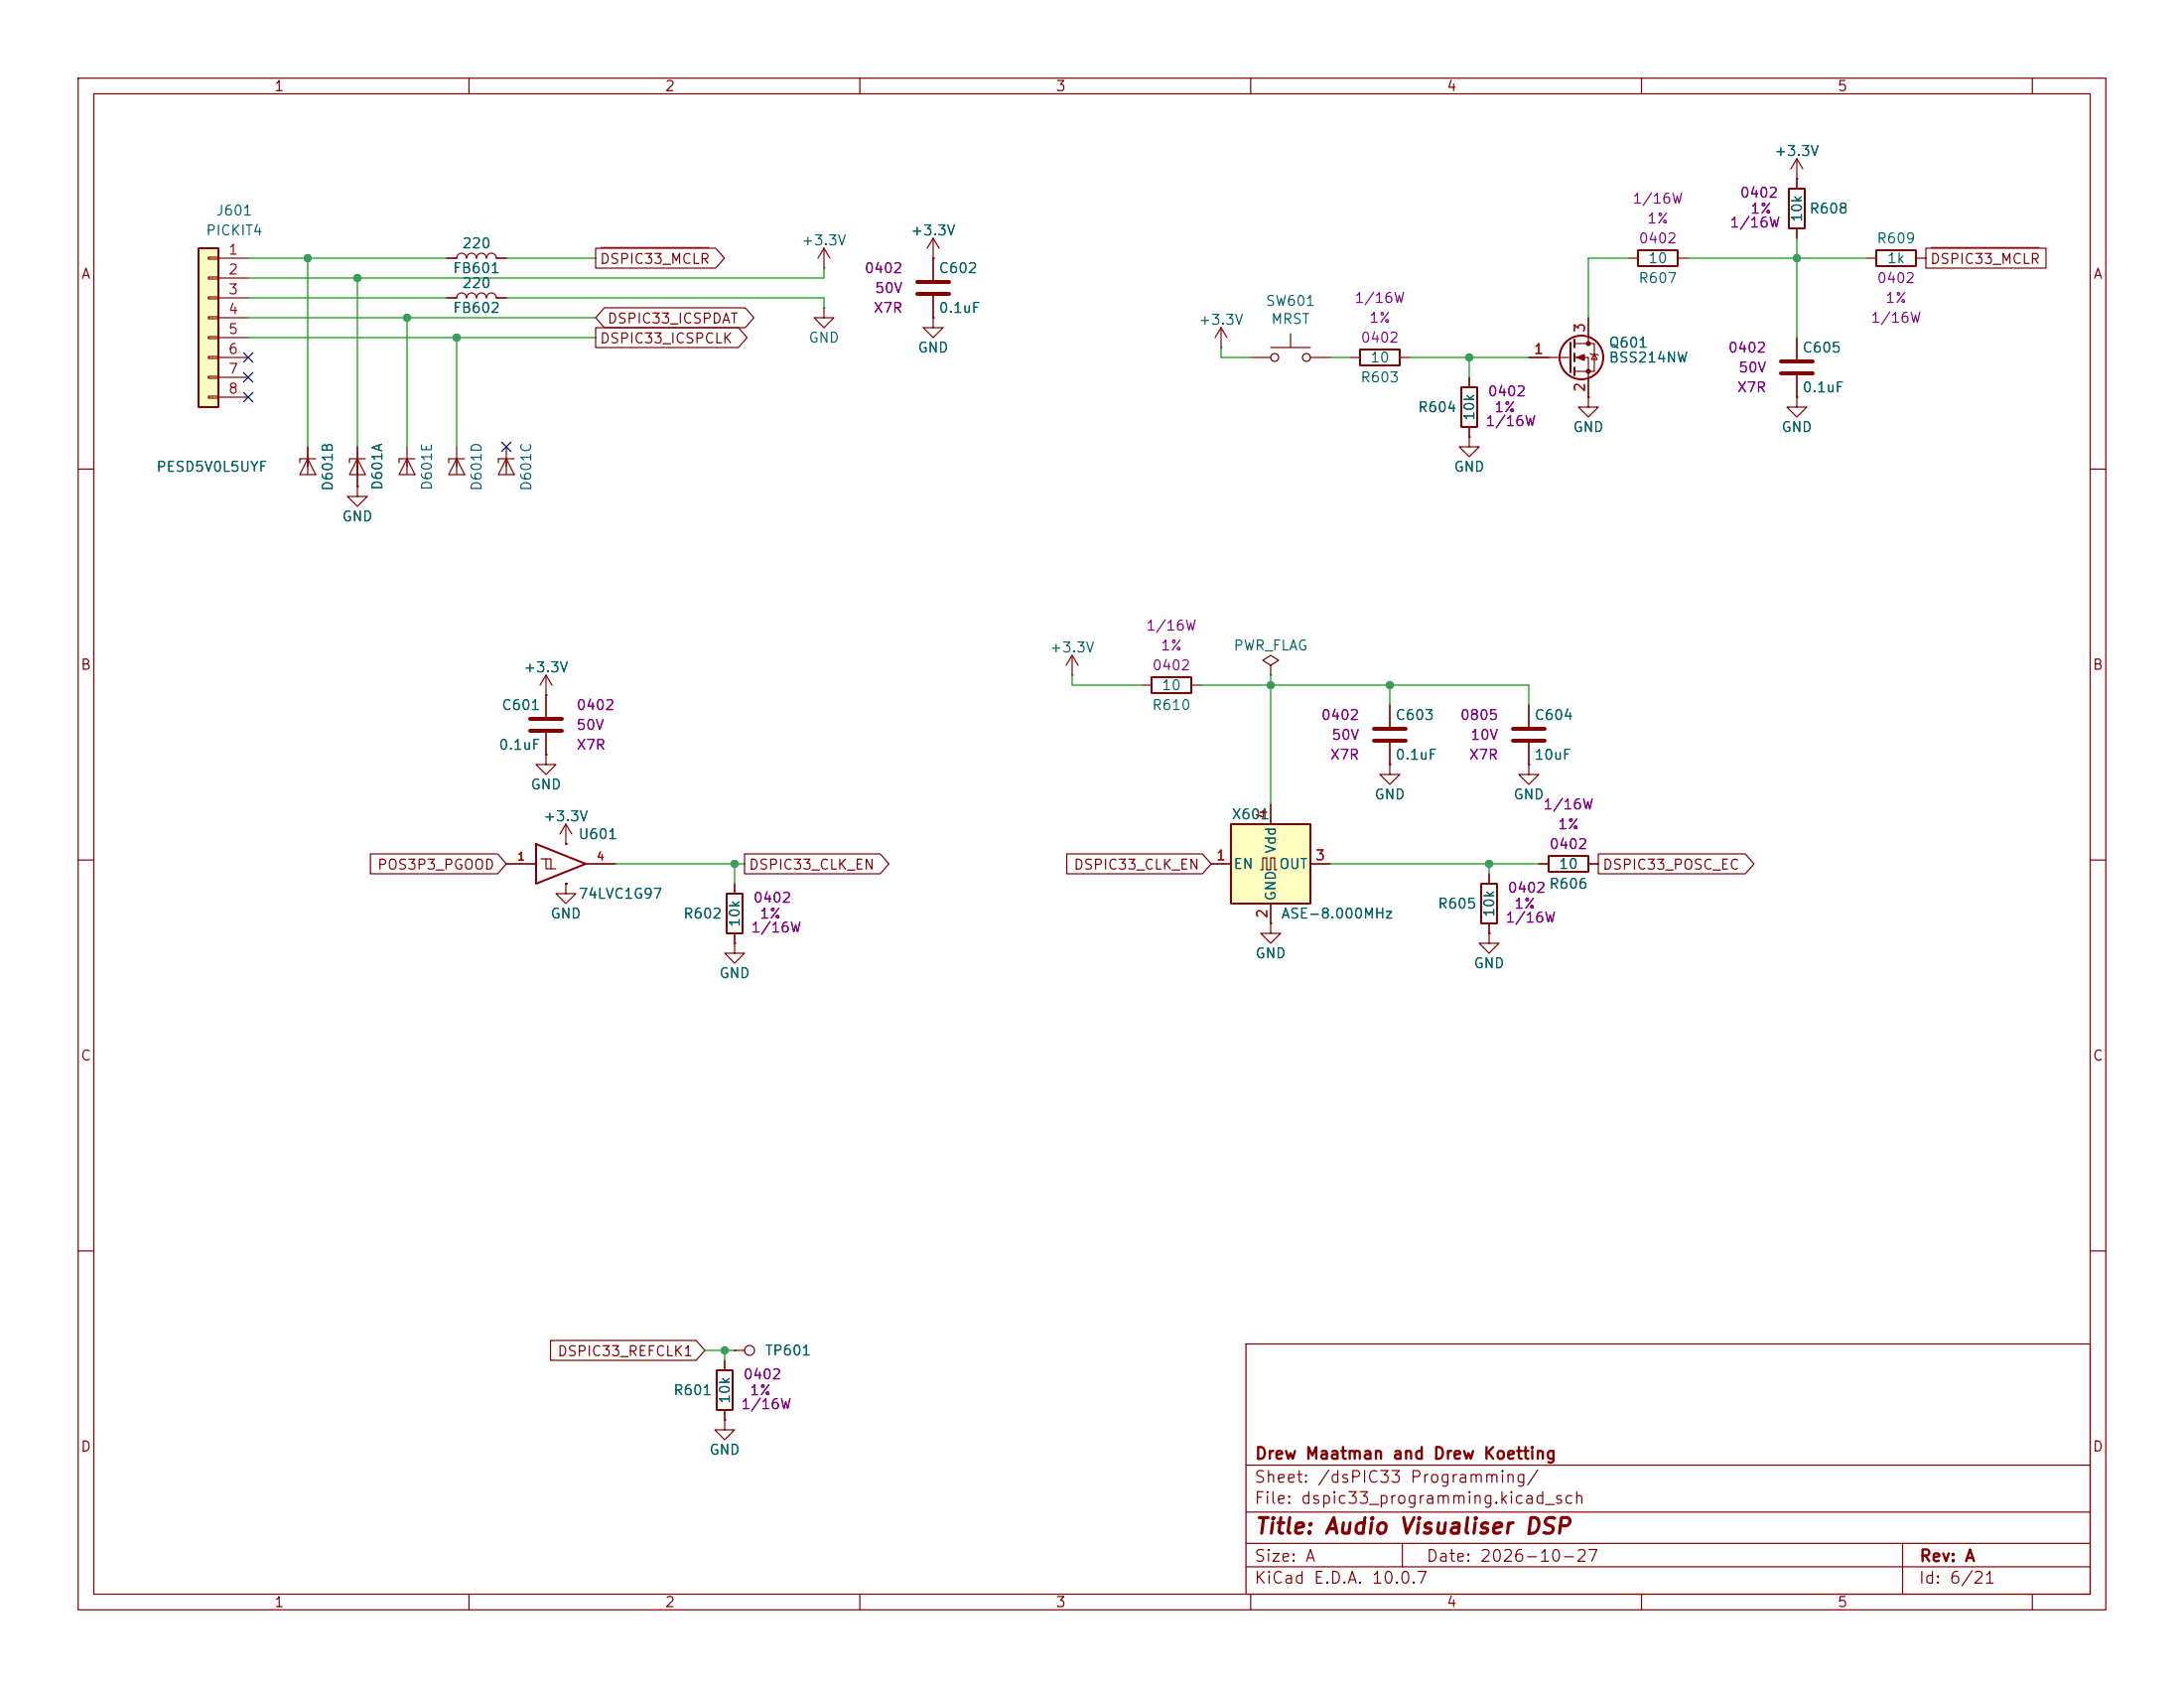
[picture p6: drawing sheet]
<svg xmlns="http://www.w3.org/2000/svg" width="279mm" height="216mm" viewBox="0 0 279 216" stroke-linecap="round" stroke-linejoin="round" font-family="sans-serif">
<g fill="none" stroke="#840000" stroke-width=".15">
<path d="M10 10h259.4v195.9h-259.4zM12 12h255.4v191.9h-255.4zM60 10v2M110 10v2M160 10v2M210 10v2M260 10v2M57.1 33h1.3a.64 .64 0 0 1 .7-.6 .64 .64 0 0 1 .6 .6 .64 .64 0 0 1 .6-.6 .64 .64 0 0 1 .7 .6 .64 .64 0 0 1 .6-.6 .64 .64 0 0 1 .6 .6 .64 .64 0 0 1 .7-.6 .64 .64 0 0 1 .6 .6h1.3M208.3 33h1.2M214.6 33h1.3M229.9 22.9v1.2M229.9 29.2v1.3"/>
<path d="M238.8 33h1.2M245.1 33h1.3M45.7 58.7l1 2h-2zM45.7 57.2v5M46.7 58.7h-2v.5M64.8 58.7l1 2h-2zM64.8 57.2v3.5M65.8 58.7h-2v.5M229.9 50.8v1.3h1.2l-1.2 1.2-1.3-1.2h1.3M229.9 50.8h.1M10 60h2M267.4 60h2"/>
<path d="M177.8 97.8v1.3h1.3l-1.3 1.2-1.3-1.2h1.3M177.8 97.8h.1M177.8 90.2v2.8M177.8 95v2.8M195.6 97.8v1.3h1.2l-1.2 1.2-1.3-1.2h1.3M195.6 97.8h.1M195.6 90.2v2.8M195.6 95v2.8M10 110h2M162.6 118.1v1.3h1.2l-1.2 1.3-1.3-1.3h1.3M162.6 118.1h.1M190.5 119.4v1.3h1.3l-1.3 1.2-1.3-1.2h1.3"/>
<path d="M190.5 119.4h.1M190.5 111.8v1.2M190.5 118.1v1.3M196.8 110.5h1.3M203.2 110.5h1.3M267.4 110h2M10 160h2M94 172.7h.1M94 172.7h1.2M159.4 171.9h108v32h-108zM267.4 160h2M159.4 197.4h108"/>
<path d="M159.4 193.4h108M159.4 187.4h108M179.4 197.4v3M243.4 197.4v6.5M60 203.9v2M110 203.9v2M159.4 200.4h108M160 203.9v2M210 203.9v2M260 203.9v2"/>
<circle cx="95.9" cy="172.7" r=".63"/>
</g>
<path d="M175.8 93.2h4M175.8 94.7h4M193.5 93.2h4.1M193.5 94.7h4.1" fill="none" stroke="#840000" stroke-width=".51"/>
<path d="M209.5 32h5.1v2h-5.1zM228.9 24.1h2v5.1h-2zM240 32h5.1v2h-5.1zM189.5 113h2v5.1h-2zM198.1 109.5h5.1v2h-5.1z" fill="none" stroke="#840000" stroke-width=".25"/>
<path d="M157.5 105.4h10.1v10.2h-10.1z" fill="#ffffc2"/>
<path d="M147.3 86.6h5.1v2h-5.1zM68.6 108l6.3 2.5-6.3 2.5zM157.5 105.4h10.1v10.2h-10.1zM91.7 175.3h2v5h-2z" fill="none" stroke="#840000" stroke-width=".25"/>
<g fill="none" stroke="#840000" stroke-width=".15">
<path d="M57.1 38.1h1.3a.64 .64 0 0 1 .7-.6 .64 .64 0 0 1 .6 .6 .64 .64 0 0 1 .6-.6 .64 .64 0 0 1 .7 .6 .64 .64 0 0 1 .6-.6 .64 .64 0 0 1 .6 .6 .64 .64 0 0 1 .7-.6 .64 .64 0 0 1 .6 .6h1.3M229.9 22.9h.1M229.9 20.3l-.8 1.3M229.9 20.3l.7 1.3M229.9 20.3v2.6M39.4 58.7l1 2h-2zM39.4 57.2v3.5M40.4 58.7h-2v.5M45.7 62.2v1.3h-1.3l1.3 1.3 1.3-1.3h-1.3M45.7 62.2h.1M137.2 86.4h.1M137.2 83.8l-.8 1.3"/>
<path d="M137.2 83.8l.7 1.3M137.2 83.8v2.6M146 87.6h1.3M152.4 87.6h1.3M162.6 85.1l1-.6-1-.7-1.1 .7 1.1 .6v1.3M162.6 86.4h.1M64.8 110.5h3.8M69.2 109.9h.6v1.2h1.3M69.8 109.9h.7v1.2M72.4 113h.1M72.4 108h.1M74.9 110.5h3.8"/>
<path d="M154.9 110.5h2.6M161.3 111.3h.2v-1.6h.6v1.6h.5v-1.6h.5v1.6h.2M162.6 102.9v2.5M162.6 115.6v2.5M167.6 110.5h2.6M92.7 174v1.3M92.7 181.6v1.3h1.3l-1.3 1.3-1.3-1.3h1.3M92.7 181.6h.1M92.7 180.3v1.3"/>
</g>
<path d="M25.4 31.8h2.5v20.3h-2.5z" fill="#ffffc2"/>
<g fill="none" stroke="#840000" stroke-width=".25">
<path d="M25.4 31.8h2.5v20.3h-2.5zM174 44.7h5.1v2h-5.1zM186.9 49.5h2.1v5.1h-2.1zM200.9 43.8v3.8M201.4 43.4v1.1M201.4 45.2v1M201.4 47v1M93 114.3h2v5.1h-2z"/>
<circle cx="202.3" cy="45.7" r="2.79"/>
</g>
<g fill="none" stroke="#840000" stroke-width=".15">
<path d="M26.7 32.9h1.2v.2h-1.2zM26.7 35.4h1.2v.3h-1.2zM26.7 38h1.2v.2h-1.2zM27.9 33h3.8M27.9 35.6h3.8M27.9 38.1h3.8M57.1 33h1.3M57.1 38.1h1.3M63.5 33h1.3M63.5 38.1h1.3M76.2 31.7h15.4l1.1 1.3-1.1 1.3h-15.4zM76.9 31.7h13.8"/>
<path d="M77.3 39.4h18l1.1 1.2-1.1 1.3h-18l-1.1-1.3zM105.4 39.4v1.2h-1.3l1.3 1.3 1.3-1.3h-1.3M105.4 39.4h.1M105.4 34.3h.1M105.4 31.8l-.8 1.2M105.4 31.8l.8 1.2M105.4 31.8v2.5M119.4 33h.1M119.4 30.5l-.8 1.3M119.4 30.5l.7 1.3M119.4 30.5v5.3M119.4 37.8v2.8"/>
<path d="M229.9 22.9h.1M229.9 22.9v1.2M229.9 29.2v1.3M246.4 31.7h15.3v2.6h-15.3zM247.1 31.7h13.8M26.7 40.5h1.2v.3h-1.2zM26.7 43.1h1.2v.2h-1.2zM26.7 45.6h1.2v.2h-1.2zM26.7 48.1h1.2v.3h-1.2zM26.7 50.7h1.2v.2h-1.2zM27.9 40.6h3.8M27.9 43.2h3.8"/>
<path d="M27.9 45.7h3.8M27.9 48.3h3.8M27.9 50.8h3.8M39.4 57.2v2.5M45.7 57.2v5M52.1 58.7l1 2h-2zM52.1 57.2v3.5M53.1 58.7h-2v.5M58.4 58.7l1 2h-2zM58.4 57.2v3.5M59.4 58.7h-2v.5M76.2 41.9h18.3l1.1 1.3-1.1 1.3h-18.3z"/>
<path d="M119.4 40.6v1.3h1.2l-1.2 1.3-1.3-1.3h1.3M119.4 40.6h.1M156.2 44.5h.1M156.2 41.9l-.8 1.3M156.2 41.9l.8 1.3M156.2 41.9v2.6M160 45.7h2.6M162.6 44.5h5M165.1 42.7v1.8M167.6 45.7h2.6M172.7 45.7h1.3M179.1 45.7h1.2"/>
<path d="M188 55.9v1.3h1.2l-1.2 1.2-1.3-1.2h1.3M188 55.9h.1M188 48.3v1.2M188 54.6v1.3M195.6 45.7h5.3M201.4 43.9h2.6v3.6h-2.6M201.4 45.7h1.8v5.1M203.2 50.8v1.3h1.3l-1.3 1.2-1.3-1.2h1.3M203.2 50.8h.1M203.2 40.6v3.3M203.5 45.2l.1 .1h.7l.2 .2M204 45.3l.3 .7h-.7z"/>
<path d="M229.9 50.8h.1M229.9 43.2v2.8M229.9 48v2.8M45.7 62.2h.1M69.8 96.5v1.3h1.3l-1.3 1.3-1.2-1.3h1.2M69.8 96.5h.1M69.8 88.9h.1M69.8 86.4v5.3M69.8 93.7v2.8M69.8 86.4l-.7 1.2M69.8 86.4l.8 1.2M177.8 97.8h.1"/>
<path d="M177.8 90.2v2.8M177.8 95v2.8M195.6 97.8h.1M195.6 90.2v2.8M195.6 95v2.8M47.4 109.2h16.3l1.1 1.3-1.1 1.3h-16.3zM64.8 110.5h3.8M72.4 113v1.3h1.3l-1.3 1.3-1.3-1.3h1.3M72.4 113h.1M72.4 108h.1M72.4 105.4l-.8 1.3M72.4 105.4l.8 1.3"/>
<path d="M72.4 105.4v2.6M74.9 110.5h3.8M94 113v1.3M94 119.4v1.3M95.2 109.2h17.4l1.1 1.3-1.1 1.3h-17.4zM136.5 109.2h17.3l1.1 1.3-1.1 1.3h-17.3zM154.9 110.5h2.6M162.6 118.1h.1M162.6 102.9v2.5M162.6 115.6v2.5M167.6 110.5h2.6M190.5 119.4h.1"/>
<path d="M190.5 111.8v1.2M190.5 118.1v1.3M196.8 110.5h1.3M203.2 110.5h1.3M204.5 109.2h18.8l1.1 1.3-1.1 1.3h-18.8zM94 120.7v1.2h1.2l-1.2 1.3-1.3-1.3h1.3M94 120.7h.1M70.4 171.4h18.7l1.1 1.3-1.1 1.3h-18.7zM92.7 174v1.3M94 172.7h.1M92.7 181.6h.1M92.7 180.3v1.3"/>
<circle cx="163.1" cy="45.7" r=".51"/>
<circle cx="167.1" cy="45.7" r=".51"/>
</g>
<path d="M117.3 36.1h4.1M117.3 37.6h4.1M227.8 46.2h4.1M227.8 47.8h4.1M67.8 91.9h4.1M67.8 93.5h4.1" fill="none" stroke="#840000" stroke-width=".51"/>
<g fill="#840000" stroke="#840000" stroke-width=".15">
<path d="M201.7 45.7l1-.4v.8z"/>
<circle cx="203.2" cy="43.9" r=".25"/>
<circle cx="203.2" cy="47.5" r=".25"/>
</g>
<g fill="none" stroke="#009600" stroke-width=".15">
<path d="M31.7 33h25.4M31.7 38.1h25.4M39.4 33v24.2M45.7 35.6v21.6M64.8 38.1h40.6v1.3M64.8 33h11.4M105.4 34.3v1.3h-73.7M208.3 33h-5.1v7.6M215.9 33h22.9M229.9 30.5v12.7M31.7 40.6h44.5M31.7 43.2h44.5"/>
<path d="M52.1 40.6v16.6M58.4 43.2v14M156.2 44.5v1.2h3.8M170.2 45.7h2.5M180.3 45.7h15.3M188 45.7v2.6M137.2 86.4v1.2h8.8M153.7 87.6h41.9v2.6M162.6 86.4v16.5M177.8 87.6v2.6M78.7 110.5h16.5M94 110.5v2.5"/>
<path d="M170.2 110.5h26.6M190.5 110.5v1.3M90.2 172.7h3.8M92.7 172.7v1.3"/>
</g>
<path d="M31.1 47.7l1.3 1.2M31.1 45.1l1.3 1.2M31.1 50.2l1.3 1.2M32.4 47.7l-1.3 1.2M32.4 45.1l-1.3 1.2M32.4 50.2l-1.3 1.2M64.2 56.5l1.2 1.3M65.4 56.5l-1.2 1.3" fill="none" stroke="#000084" stroke-width=".15"/>
<g fill="#009600" stroke="#009600" stroke-width=".13">
<circle cx="190.5" cy="110.5" r=".46"/>
<circle cx="162.6" cy="87.6" r=".46"/>
<circle cx="177.8" cy="87.6" r=".46"/>
<circle cx="52.1" cy="40.6" r=".46"/>
<circle cx="45.7" cy="35.6" r=".46"/>
<circle cx="39.4" cy="33" r=".46"/>
<circle cx="58.4" cy="43.2" r=".46"/>
<circle cx="92.7" cy="172.7" r=".46"/>
<circle cx="94" cy="110.5" r=".46"/>
<circle cx="188" cy="45.7" r=".46"/>
<circle cx="229.9" cy="33" r=".46"/>
</g>
<text font-size="2" fill="#840000" x="160.4" y="196.7">Title: Audio Visualiser DSP</text>
<g font-size="1.5" fill="#840000">
<text x="160.4" y="190">Sheet: /dsPIC33 Programming/</text>
<text x="160.4" y="187">Drew Maatman and Drew Koetting</text>
<text x="160.4" y="192.7">File: dspic33_programming.kicad_sch</text>
<text x="160.4" y="202.9">KiCad E.D.A. 10.0.7</text>
<text x="160.4" y="200.1">Size: A</text>
<text x="182.4" y="200.1">Date: 2026-10-27</text>
<text x="245.4" y="202.9">Id: 6/21</text>
<text x="245.4" y="200.1">Rev: A</text>
</g>
<g font-size="1.3" fill="#840000">
<text x="35" y="12">1</text>
<text x="85" y="12">2</text>
<text x="135" y="12">3</text>
<text x="185" y="12">4</text>
<text x="235" y="12">5</text>
<text x="10.3" y="36">A</text>
<text x="76.6" y="34.1">DSPIC33_MCLR</text>
<text x="246.8" y="34.1">DSPIC33_MCLR</text>
<text x="267.7" y="36">A</text>
<text x="77.6" y="41.7">DSPIC33_ICSPDAT</text>
<text x="76.6" y="44.2">DSPIC33_ICSPCLK</text>
<text x="10.2" y="86">B</text>
<text x="267.6" y="86">B</text>
<text x="48.2" y="111.5">POS3P3_PGOOD</text>
<text x="95.7" y="111.5">DSPIC33_CLK_EN</text>
<text x="137.3" y="111.5">DSPIC33_CLK_EN</text>
<text x="204.9" y="111.5">DSPIC33_POSC_EC</text>
<text x="10.2" y="136">C</text>
<text x="267.6" y="136">C</text>
<text x="71.2" y="173.8">DSPIC33_REFCLK1</text>
<text x="10.2" y="186">D</text>
<text x="267.6" y="186">D</text>
<text x="35" y="205.9">1</text>
<text x="85" y="205.9">2</text>
<text x="135" y="205.9">3</text>
<text x="185" y="205.9">4</text>
<text x="235" y="205.9">5</text>
</g>
<g font-size="1.3" fill="#006464">
<text x="226.9" y="20.3">+3.3V</text>
<text x="27.5" y="27.9">J601</text>
<text x="230.8" y="28.5" transform="rotate(-90 230.8 28.5)">10k</text>
<text x="231.4" y="27.6">R608</text>
<text x="26.2" y="30.4">PICKIT4</text>
<text x="57.8" y="35.3">FB601</text>
<text x="59" y="32.1">220</text>
<text x="102.4" y="31.7">+3.3V</text>
<text x="116.4" y="30.4">+3.3V</text>
<text x="120" y="35.3">C602</text>
<text x="210.8" y="34">10</text>
<text x="240" y="31.4">R609</text>
<text x="241.3" y="34">1k</text>
<text x="57.8" y="40.3">FB602</text>
<text x="59" y="37.2">220</text>
<text x="120" y="40.3">0.1uF</text>
<text x="153.2" y="41.9">+3.3V</text>
<text x="161.8" y="39.4">SW601</text>
<text x="162.5" y="41.8">MRST</text>
<text x="209.5" y="36.5">R607</text>
<text x="103.3" y="44.1">GND</text>
<text x="117.3" y="45.4">GND</text>
<text x="175.2" y="46.7">10</text>
<text x="205.7" y="44.8">Q601</text>
<text x="205.7" y="46.7">BSS214NW</text>
<text x="230.5" y="45.4">C605</text>
<text x="174" y="49.2">R603</text>
<text x="181.3" y="53">R604</text>
<text x="188.9" y="53.9" transform="rotate(-90 188.9 53.9)">10k</text>
<text x="230.5" y="50.5">0.1uF</text>
<text x="201.1" y="55.6">GND</text>
<text x="227.8" y="55.6">GND</text>
<text x="19.9" y="60.7">PESD5V0L5UYF</text>
<text x="42.9" y="62.9" transform="rotate(-90 42.9 62.9)">D601B</text>
<text x="49.2" y="62.8" transform="rotate(-90 49.2 62.8)">D601A</text>
<text x="55.6" y="62.8" transform="rotate(-90 55.6 62.8)">D601E</text>
<text x="61.9" y="62.9" transform="rotate(-90 61.9 62.9)">D601D</text>
<text x="68.3" y="62.9" transform="rotate(-90 68.3 62.9)">D601C</text>
<text x="185.9" y="60.7">GND</text>
<text x="43.7" y="67">GND</text>
<text x="134.2" y="83.8">+3.3V</text>
<text x="157.7" y="83.5">PWR_FLAG</text>
<text x="66.9" y="86.3">+3.3V</text>
<text x="148.5" y="88.6">10</text>
<text x="64.1" y="91.1">C601</text>
<text x="147.3" y="91.1">R610</text>
<text x="178.4" y="92.4">C603</text>
<text x="196.2" y="92.4">C604</text>
<text x="63.7" y="96.2">0.1uF</text>
<text x="67.8" y="101.3">GND</text>
<text x="178.4" y="97.5">0.1uF</text>
<text x="196.2" y="97.5">10uF</text>
<text x="69.4" y="105.4">+3.3V</text>
<text x="73.9" y="107.6">U601</text>
<text x="157.5" y="105.1">X601</text>
<text x="175.7" y="102.6">GND</text>
<text x="193.5" y="102.6">GND</text>
<text x="157.7" y="111.5">EN</text>
<text x="163.5" y="109.3" transform="rotate(-90 163.5 109.3)">Vdd</text>
<text x="163.5" y="111.5">OUT</text>
<text x="198.1" y="114">R606</text>
<text x="199.3" y="111.5">10</text>
<text x="70.3" y="117.8">GND</text>
<text x="73.9" y="115.3">74LVC1G97</text>
<text x="87.3" y="117.8">R602</text>
<text x="94.9" y="118.7" transform="rotate(-90 94.9 118.7)">10k</text>
<text x="163.5" y="115.3" transform="rotate(-90 163.5 115.3)">GND</text>
<text x="163.8" y="117.8">ASE-8.000MHz</text>
<text x="183.8" y="116.5">R605</text>
<text x="191.5" y="117.4" transform="rotate(-90 191.5 117.4)">10k</text>
<text x="91.9" y="125.4">GND</text>
<text x="160.5" y="122.9">GND</text>
<text x="188.4" y="124.2">GND</text>
<text x="97.8" y="173.7">TP601</text>
<text x="86" y="178.8">R601</text>
<text x="93.7" y="179.7" transform="rotate(-90 93.7 179.7)">10k</text>
<text x="90.6" y="186.4">GND</text>
</g>
<g font-size="1.3" fill="#840084">
<text x="208.8" y="26.4">1/16W</text>
<text x="210.6" y="28.9">1%</text>
<text x="221.2" y="29.4">1/16W</text>
<text x="222.5" y="25.6">0402</text>
<text x="223.8" y="27.6">1%</text>
<text x="110.5" y="35.3">0402</text>
<text x="209.5" y="31.4">0402</text>
<text x="111.6" y="40.3">X7R</text>
<text x="111.8" y="37.8">50V</text>
<text x="173.2" y="39.1">1/16W</text>
<text x="175.1" y="41.6">1%</text>
<text x="239.2" y="41.6">1/16W</text>
<text x="240" y="36.5">0402</text>
<text x="241.1" y="39.1">1%</text>
<text x="174" y="44.1">0402</text>
<text x="221" y="45.4">0402</text>
<text x="222.3" y="48">50V</text>
<text x="190.2" y="51">0402</text>
<text x="191.1" y="53">1%</text>
<text x="222.1" y="50.5">X7R</text>
<text x="190" y="54.8">1/16W</text>
<text x="146.5" y="81">1/16W</text>
<text x="148.4" y="83.5">1%</text>
<text x="147.3" y="86.1">0402</text>
<text x="73.6" y="91.1">0402</text>
<text x="73.6" y="93.7">50V</text>
<text x="168.9" y="92.4">0402</text>
<text x="170.2" y="94.9">50V</text>
<text x="186.7" y="92.4">0805</text>
<text x="188" y="94.9">10V</text>
<text x="73.6" y="96.2">X7R</text>
<text x="170.1" y="97.5">X7R</text>
<text x="187.8" y="97.5">X7R</text>
<text x="197.3" y="103.8">1/16W</text>
<text x="199.2" y="106.4">1%</text>
<text x="198.1" y="108.9">0402</text>
<text x="96" y="119.6">1/16W</text>
<text x="96.3" y="115.8">0402</text>
<text x="97.1" y="117.8">1%</text>
<text x="192.5" y="118.3">1/16W</text>
<text x="192.8" y="114.5">0402</text>
<text x="193.6" y="116.5">1%</text>
<text x="95" y="176.7">0402</text>
<text x="95.8" y="178.8">1%</text>
<text x="94.7" y="180.5">1/16W</text>
</g>
<g font-size="1.3" fill="#a90000">
<text x="29.1" y="32.9">1</text>
<text x="29.1" y="35.4">2</text>
<text x="29.1" y="38">3</text>
<text x="29.1" y="40.5">4</text>
<text x="29.1" y="43">5</text>
<text x="29.1" y="45.6">6</text>
<text x="196.1" y="45.6">1</text>
<text x="203.1" y="42.6" transform="rotate(-90 203.1 42.6)">3</text>
<text x="29.1" y="48.1">7</text>
<text x="29.1" y="50.7">8</text>
<text x="203.1" y="50.3" transform="rotate(-90 203.1 50.3)">2</text>
<text x="162.4" y="104.9" transform="rotate(-90 162.4 104.9)">4</text>
<text x="155.5" y="110.4">1</text>
<text x="168.2" y="110.4">3</text>
<text x="162.4" y="117.6" transform="rotate(-90 162.4 117.6)">2</text>
</g>
<g font-size="1" fill="#a90000">
<text x="66.1" y="110.3">1</text>
<text x="76.2" y="110.3">4</text>
</g>
</svg>
